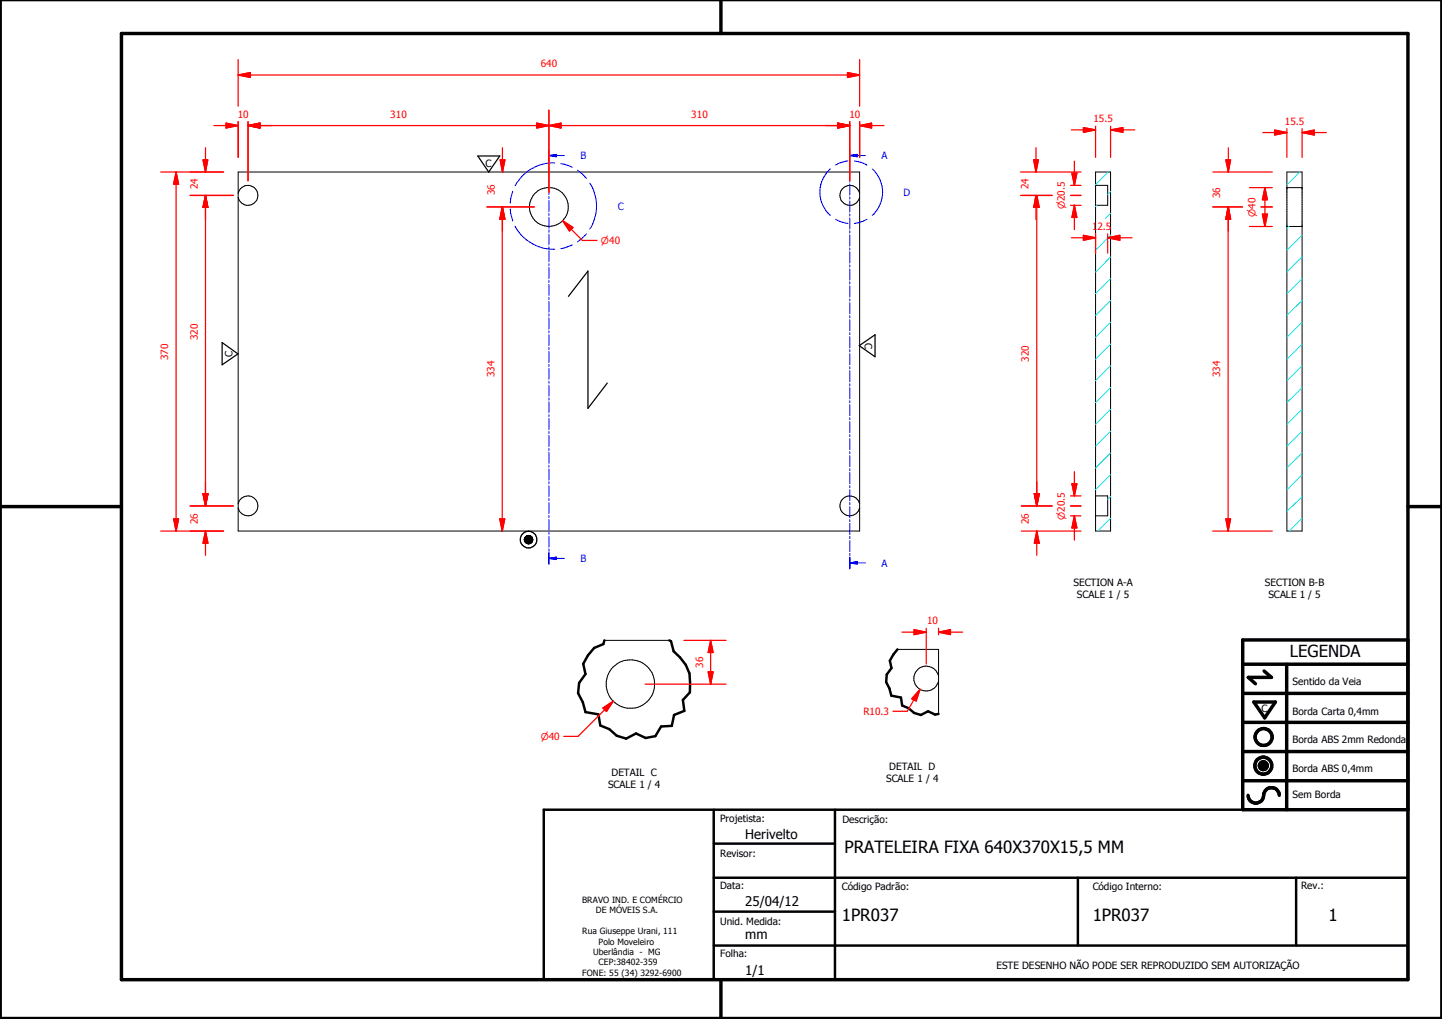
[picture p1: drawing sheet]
<svg xmlns="http://www.w3.org/2000/svg" width="297mm" height="210mm" viewBox="0 0 297 210" stroke-linecap="round" stroke-linejoin="round" font-family="sans-serif">
<g fill="none" stroke="#000" stroke-width=".21">
<path d="M49.1 35.4h128v74h-128zM49.1 39.8a2.06 2.06 0 0 1 3.1-1.3 2.06 2.06 0 0 1 0 3.4 2.06 2.06 0 0 1-3.1-1.2M177.1 39.8a2.06 2.06 0 0 0-3.2-1.3 2.06 2.06 0 0 0 0 3.4 2.06 2.06 0 0 0 3.2-1.2M225.7 38.2h2.5v4.1h-2.5M225.7 35.4h3.1v74h-3.1zM265.1 38.7h.1M265.1 38.7h3.1M265.1 35.4h3.1v74h-3.1zM268.2 38.7h.1M225.7 42.3h.1M265.1 46.7h3.1M49.1 103.8a2.06 2.06 0 0 1 3.1-1.3 2.06 2.06 0 0 1 0 3.4 2.06 2.06 0 0 1-3.1-1.3"/>
<path d="M108 111v.3zM108 111.1v.2zM108.1 110.9v.5zM108.1 110.9l-.1 .4zM108.1 110.8v.7zM108.2 110.7v.9zM108.2 110.7l-.1 .8zM108.2 110.6v1.1zM108.2 110.6v1zM108.3 110.5v1.3zM108.4 110.5v1.3zM108.5 110.4v1.5z"/>
<path d="M108.6 110.4v1.6zM108.7 110.3v1.7zM108.7 110.3l-.1 1.7zM108.8 110.3v1.7zM108.9 110.3v1.7zM108.9 110.3l-.1 1.7zM109 110.3l-.1 1.7zM109 110.3v1.7zM109.1 110.4l-.1 1.6zM109.1 110.4v1.6zM109.2 110.4l-.1 1.6zM109.2 110.4v1.5z"/>
<path d="M109.3 110.4l-.1 1.5zM109.3 110.4v1.5zM109.4 110.5l-.1 1.4zM109.4 110.5v1.3zM109.5 110.6l-.1 1.2zM109.5 110.6v1.1zM109.6 110.7l-.1 1zM109.6 110.7v.9zM109.6 110.8v.8zM109.6 110.8v.7zM109.7 110.9l-.1 .6zM109.7 110.9v.5z"/>
<path d="M109.7 111v.4zM109.7 111v.3zM109.7 111.1v.2zM177.1 103.8a2.06 2.06 0 0 0-3.2-1.3 2.06 2.06 0 0 0 0 3.4 2.06 2.06 0 0 0 3.2-1.3M225.7 102.2h2.5v4.1h-2.5M124.5 131.9h13.4M184.9 133.8h8.4v13.3M193.3 139.2a2.57 2.57 0 0 0-3.9-1.5 2.57 2.57 0 0 0 0 4.2 2.57 2.57 0 0 0 3.9-1.6M259.4 157.6l1.6 .1zM259.4 157.7l1.6 .1zM259.4 157.8l1.6 .1zM259.4 157.9h1.6v.1z"/>
<path d="M259.4 157.9l1.6 .1h-1.5zM259.4 157.6h1.6zM259.5 158h1.5zM259.5 158l1.4 .1zM259.5 157.5l1.5 .1zM259.5 158.1h1.4zM259.5 157.4l1.5 .1zM259.5 158.1l1.4 .1zM259.5 157.3l1.4 .1zM259.6 158.2h1.3zM259.6 158.2h1.2zM259.6 157.2l1.3 .1z"/>
<path d="M259.6 158.2l1.2 .1zM259.6 157.2h1.3zM259.7 158.3h1.1zM259.7 158.3l1 .1zM259.7 157.1l1.1 .1zM259.7 157.1h1.1zM259.8 158.4h.9zM259.8 158.4h.8zM259.8 157.1h1zM259.8 157.1h.9zM259.8 158.4l.8 .1zM259.8 157l.9 .1z"/>
<path d="M259.8 157h.8zM259.9 158.5h.7zM259.9 158.5h.6zM259.9 157h.7zM260 158.5h.5zM260 158.5h.4zM260 157h.6zM260.1 158.5h.3zM260.1 158.5h.2zM260.1 156.9l.4 .1zM260.1 156.9h.3zM260.1 156.9h.2z"/>
<circle cx="113.1" cy="42.6" r="4"/>
<circle cx="129.9" cy="140.9" r="5"/>
</g>
<path d="M124.5 131.9l-.2 .8-1.9 .8-1.3 1.5-1 1.7 .5 2.2-1.3 1.8-.2 2.1 1 1.9 .5 2 2.7 .5 .4 2.2 1.8 .8 1.5 1.4 2 .5 2-1 2 .9 2-.4 1.2-2 2.2-.1 .4-2.2 2.2-.9-.3-2.2 1.4-1.6 .1-1.9a7.7 7.7 0 0 0-3.4-6.5l-.6-2.1-.3-.2M184.9 133.8l-.9 1-.7 1.3 .3 1.5-.9 1.3-.2 1.6 .7 1.3 .4 1.5 2 .4 .2 1.6 1.4 .6 1.1 1 1.4 .4 1.5-.8 1.4 .7 .7-.1M112 166.8h178v35h-178zM147 173.8h25M147 166.8v35M172 166.8v35M147 194.8h143M147 180.8h143M147 187.8h25M222 180.8v14M267 180.8v14" fill="none" stroke="#000" stroke-width=".51"/>
<g fill="#000">
<path d="M108.1 110.9l-.1 .4zM108 111v.3zM108 111.1v.2zM108.1 110.9v.5zM108.2 110.7l-.1 .8zM108.1 110.8v.7zM108.2 110.7v.9zM108.2 110.6v1zM108.2 110.6v1.1zM108.3 110.5v1.3zM108.4 110.5v1.3zM108.5 110.4v1.5z"/>
<path d="M108.6 110.4v1.6zM108.7 110.3v1.7zM108.7 110.3l-.1 1.7zM108.8 110.3v1.7zM108.9 110.3v1.7zM108.9 110.3l-.1 1.7zM109 110.3l-.1 1.7zM109 110.3v1.7zM109.1 110.4l-.1 1.6zM109.1 110.4v1.6zM109.2 110.4l-.1 1.6zM109.2 110.4v1.5z"/>
<path d="M109.3 110.4l-.1 1.5zM109.3 110.4v1.5zM109.4 110.5l-.1 1.4zM109.4 110.5v1.3zM109.5 110.6l-.1 1.2zM109.5 110.6v1.1zM109.6 110.7l-.1 1zM109.6 110.7v.9zM109.6 110.8v.8zM109.6 110.8v.7zM109.7 110.9l-.1 .6zM109.7 110.9v.5z"/>
<path d="M109.7 111v.4zM109.7 111v.3zM109.7 111.1v.2zM259.4 157.6h1.6zM259.5 157.5l1.5 .1zM259.5 157.4l1.5 .1zM259.5 157.3l1.4 .1zM259.6 157.2l1.3 .1zM259.6 157.2h1.3zM259.7 157.1l1.1 .1zM259.7 157.1h1.1zM259.8 157.1h1z"/>
<path d="M259.8 157.1h.9zM259.8 157l.9 .1zM259.8 157h.8zM259.9 157h.7zM260 157h.6zM260.1 156.9l.4 .1zM260.1 156.9h.3zM260.1 156.9h.2zM260.1 158.5h.2zM260 158.5h.4zM260.1 158.5h.3zM259.9 158.5h.6z"/>
<path d="M260 158.5h.5zM259.8 158.4l.8 .1zM259.9 158.5h.7zM259.8 158.4h.8zM259.7 158.3l1 .1zM259.8 158.4h.9zM259.6 158.2l1.2 .1zM259.7 158.3h1.1zM259.6 158.2h1.2zM259.5 158.1l1.4 .1zM259.6 158.2h1.3zM259.5 158l1.4 .1z"/>
<path d="M259.5 158.1h1.4zM259.4 157.9l1.6 .1h-1.5zM259.5 158h1.5zM259.4 157.6l1.6 .1zM259.4 157.7l1.6 .1zM259.4 157.8l1.6 .1zM259.4 157.9h1.6v.1z"/>
</g>
<g fill="none" stroke="#000" stroke-width=".71">
<path d="M148.5 0v6.9M297 -.1v209.9h-297v-209.9M25 6.9h265v194.9h-265zM0 104.4h25M290 104.4h7M256 136.8h34M260.4 138.2l1.5 1.3h-4.8l1.5 1.3M265 136.8v30M290 131.8h-34v35h34M256 154.8h34M256 148.8h34M256 142.8h34"/>
<path d="M258.3 144.6h4.4l-2.2 3.3zM256 160.8h34M257.1 163.8a1.62 1.62 0 0 0 1.8 1.6 1.62 1.62 0 0 0 1.4-1.9 1.63 1.63 0 0 1 1.7-1.2 1.63 1.63 0 0 1 1.5 1.5M148.5 201.8v8"/>
<circle cx="260.2" cy="157.7" r="1.76"/>
<circle cx="260.2" cy="157.7" r=".82"/>
<circle cx="260.3" cy="151.8" r="1.76"/>
</g>
<g fill="none" stroke="#00f" stroke-width=".21">
<path d="M113.1 30.9v2.3M113.1 33.6v.4M113.1 34.4v2.2M113.1 37v.5M113.1 37.8v2.3M113.1 32h1.5M113.1 40.5v.4M113.1 41.3v2.3M113.1 43.9v.5M113.1 44.7v2.3M113.1 47.4v.4M113.1 48.2v2.3"/>
<path d="M113.1 50.8v.5M113.1 51.6v2.3M113.1 54.3v.5M113.1 55.1v2.3M113.1 57.7v.5M113.1 58.6v2.2M113.1 61.2v.5M113.1 62.1v2.2M113.1 64.6v.5M113.1 65.5v2.3M113.1 68.2v.4M113.1 69v2.2"/>
<path d="M113.1 71.6v.5M113.1 72.4v2.3M113.1 75.1v.4M113.1 75.9v2.2M113.1 78.5v.5M113.1 79.3v2.3M113.1 82v.4M113.1 82.8v2.2M113.1 85.4v.5M113.1 86.2v2.3M113.1 88.9v.4M113.1 89.7v2.2"/>
<path d="M113.1 92.3v.5M113.1 93.1v2.3M113.1 95.8v.4M113.1 96.6v2.3M113.1 99.2v.5M113.1 100.1v2.2M113.1 102.7v.5M113.1 103.5v2.3M113.1 106.2v.4M113.1 107v2.2M113.1 109.6v.5M113.1 110.4v2.3"/>
<path d="M113.1 113.1v.4M113.1 113.9v2.3"/>
</g>
<path d="M113.1 30.9v2.3M113.1 113.9v2.3" fill="none" stroke="#00f" stroke-width=".3"/>
<path d="M113.1 32l1.5-.2v.5z" fill="#00f"/>
<path d="M113.1 32l1.5-.2v.5zM114.6 32h1.7M113.1 115h1.5" fill="none" stroke="#00f" stroke-width=".21"/>
<path d="M113.1 115l1.5-.2v.5z" fill="#00f"/>
<g fill="none" stroke="#00f" stroke-width=".21">
<path d="M175 30.9v2.3M175 33.6v.4M175 34.4v2.3M175 37.1v.4M175 37.9v2.3M175 32h1.6M175 40.6v.4M175 41.4v2.3M175 44.1v.4M175 44.9v2.3M175 47.5v.5M175 48.4v2.3"/>
<path d="M175 51.1v.4M175 51.9v2.3M175 54.6v.4M175 55.4v2.3M175 58v.5M175 58.9v2.3M175 61.6v.4M175 62.4v2.2M175 65v.5M175 65.9v2.3M175 68.5v.5M175 69.3v2.4"/>
<path d="M175 72v.5M175 72.9v2.2M175 75.5v.5M175 76.4v2.3M175 79v.5M175 79.8v2.4M175 82.5v.5M175 83.4v2.2M175 86v.5M175 86.9v2.3M175 89.5v.5M175 90.3v2.3"/>
<path d="M175 93v.5M175 93.9v2.2M175 96.5v.5M175 97.3v2.4M113.1 115l1.5-.2v.5zM114.6 115h1.7M175 100v.5M175 100.8v2.4M175 103.5v.5M175 104.4v2.2M175 107v.4M175 107.8v2.3"/>
<path d="M175 110.5v.5M175 111.3v2.3M175 114v.4M175 114.8v2.3"/>
</g>
<g fill="none" stroke="#0ff" stroke-width=".21">
<path d="M267.8 35.4l-2.7 2.7M265.5 46.7l-.4 .3M268.2 57.4l-3.1 3.1M268.2 52.9l-3.1 3.1M268.2 48.4l-3.1 3.1M268.2 79.8l-3.1 3.1M268.2 75.4l-3.1 3M268.2 70.9l-3.1 3.1M268.2 66.4l-3.1 3.1M268.2 61.9l-3.1 3.1M268.2 97.8l-3.1 3.1M268.2 93.3l-3.1 3.1"/>
<path d="M268.2 88.8l-3.1 3.1M268.2 84.3l-3.1 3.1M268.2 106.8l-2.6 2.6M268.2 102.3l-3.1 3.1"/>
</g>
<path d="M175 30.9v2.3M175 114.8v2.3" fill="none" stroke="#00f" stroke-width=".3"/>
<path d="M175 32l1.6-.2v.5z" fill="#00f"/>
<path d="M175 32l1.6-.2v.5zM176.6 32h1.7M175 116h1.6" fill="none" stroke="#00f" stroke-width=".21"/>
<path d="M175 116l1.6-.3v.5z" fill="#00f"/>
<g fill="none" stroke="#00f" stroke-width=".21">
<path d="M105.6 39.4l-.5 2.4M114.3 33.6a8.8 8.8 0 0 0-8.2 4.7M115.5 33.7l2.4 .8M119 35.1l1.8 1.6M121.5 37.7a8.7 8.7 0 0 1 0 9.5M171 34.8a6.4 6.4 0 0 0 0 9.6M174.7 33.1l-1.6 .4-1 .5M176 33.1l1.3 .3 1.3 .6M179.7 34.8a6.4 6.4 0 0 1 0 9.6M105.1 43.1l.5 2.4M106.1 46.6a9.1 9.1 0 0 0 8.2 4.8M117.9 50.5l-2.4 .7"/>
<path d="M120.8 48.2l-1.8 1.6M172.1 45.2l1 .4 1.6 .4M178.6 45.2l-1.3 .5-1.3 .3M175 116l1.6-.3v.5zM176.6 116h1.7"/>
</g>
<g fill="none" stroke="#0ff" stroke-width=".21">
<path d="M228.3 35.4l-2.6 2.7M228.8 39.5l-.6 .5M226 42.3l-.3 .2M228.8 57.4l-3.1 3.1M228.8 52.9l-3.1 3.1M228.8 48.4l-3.1 3.1M228.8 43.9l-1.1 1.1M228.8 79.8l-3.1 3.1M228.8 75.4l-3.1 3M228.8 70.9l-3.1 3.1M228.8 66.4l-3.1 3.1M228.8 61.9l-3.1 3.1"/>
<path d="M228.8 97.8l-3.1 3.1M228.8 93.3l-3.1 3.1M228.8 88.8l-3.1 3.1M228.8 84.3l-3.1 3.1M228.8 106.8l-2.7 2.6M228.8 102.3l-.6 .6"/>
</g>
<path d="M49.1 15.5h2.5" fill="none" stroke="#f00" stroke-width=".25"/>
<path d="M49.1 15.5l2.5-.6v1.1z" fill="#f00"/>
<path d="M49.1 15.5l2.5-.6v1.1zM174.6 15.5h2.5" fill="none" stroke="#f00" stroke-width=".25"/>
<path d="M174.6 14.9l2.5 .6-2.5 .5z" fill="#f00"/>
<path d="M49.1 12.3v9.6M51.6 15.5h123M174.6 14.9l2.5 .6-2.5 .5zM177.1 12.3v9.6M46.6 25.9h2.5M49.1 25.1v7.3M177.1 25.1v7.3" fill="none" stroke="#f00" stroke-width=".25"/>
<path d="M46.6 25.4l2.5 .5-2.5 .5z" fill="#f00"/>
<path d="M46.6 25.4l2.5 .5-2.5 .5zM51.1 25.9h2.4" fill="none" stroke="#f00" stroke-width=".25"/>
<path d="M51.1 25.9l2.4-.5v1z" fill="#f00"/>
<path d="M44.1 25.9h2.5M49.1 25.1v7.3M51.1 25.9l2.4-.5v1zM51.1 25.9h4.9M51.1 25.1v12.2" fill="none" stroke="#f00" stroke-width=".25"/>
<path d="M51.1 25.9l2.4-.5v1z" fill="#f00"/>
<path d="M51.1 25.9l2.4-.5v1zM110.6 25.9h2.5" fill="none" stroke="#f00" stroke-width=".25"/>
<path d="M110.6 25.4l2.5 .5-2.5 .5z" fill="#f00"/>
<path d="M51.1 25.1v12.2M53.5 25.9h57.1M110.6 25.4l2.5 .5-2.5 .5zM113.1 25.9h2.5M113.1 22.7v16.9" fill="none" stroke="#f00" stroke-width=".25"/>
<path d="M113.1 25.9l2.5-.5v1z" fill="#f00"/>
<path d="M113.1 25.9l2.5-.5v1zM172.5 25.9h2.5" fill="none" stroke="#f00" stroke-width=".25"/>
<path d="M172.5 25.4l2.5 .5-2.5 .5z" fill="#f00"/>
<path d="M113.1 22.7v16.9M115.6 25.9h59.4M172.5 25.4l2.5 .5-2.5 .5zM175 25.1v12.2" fill="none" stroke="#f00" stroke-width=".25"/>
<path d="M172.5 25.4l2.5 .5-2.5 .5z" fill="#f00"/>
<path d="M172.5 25.4l2.5 .5-2.5 .5zM177.1 25.9h2.4" fill="none" stroke="#f00" stroke-width=".25"/>
<path d="M177.1 25.9l2.4-.5v1z" fill="#f00"/>
<path d="M42.3 32.9v2.5M170 25.9h2.5M175 25.1v12.2M177.1 25.9l2.4-.5v1zM177.1 25.1v7.3M179.5 25.9h2.6" fill="none" stroke="#f00" stroke-width=".25"/>
<path d="M41.8 32.9h1l-.5 2.5z" fill="#f00"/>
<path d="M41.8 32.9h1l-.5 2.5zM42.3 40.3v2.4" fill="none" stroke="#f00" stroke-width=".25"/>
<path d="M42.3 40.3l.5 2.4h-1z" fill="#f00"/>
<path d="M39.2 35.4h6.9M42.3 30.4v2.5M39.2 40.3h8.9M42.3 40.3l.5 2.4h-1zM42.3 40.3v5" fill="none" stroke="#f00" stroke-width=".25"/>
<path d="M42.3 40.3l.5 2.4h-1z" fill="#f00"/>
<path d="M42.3 40.3l.5 2.4h-1zM42.3 101.7v2.5" fill="none" stroke="#f00" stroke-width=".25"/>
<path d="M41.8 101.7h1l-.5 2.5z" fill="#f00"/>
<path d="M39.2 40.3h8.9M42.3 42.7v59M39.2 104.2h8.9M41.8 101.7h1l-.5 2.5zM42.3 109.4v2.5" fill="none" stroke="#f00" stroke-width=".25"/>
<path d="M42.3 109.4l.5 2.5h-1z" fill="#f00"/>
<path d="M42.3 109.4l.5 2.5h-1zM42.3 101.7v2.5" fill="none" stroke="#f00" stroke-width=".25"/>
<path d="M41.8 101.7h1l-.5 2.5z" fill="#f00"/>
<path d="M42.3 99.2v2.5M36.3 106.9v2.5M39.2 109.4h6.9M39.2 104.2h8.9M41.8 101.7h1l-.5 2.5zM42.3 111.9v2.5" fill="none" stroke="#f00" stroke-width=".25"/>
<path d="M35.8 106.9h1l-.5 2.5z" fill="#f00"/>
<path d="M36.3 35.4v2.5M35.8 106.9h1l-.5 2.5z" fill="none" stroke="#f00" stroke-width=".25"/>
<path d="M36.3 35.4l.5 2.5h-1z" fill="#f00"/>
<path d="M33.1 35.4h13M36.3 35.4l.5 2.5h-1zM36.3 37.9v69M103.5 32.9v2.5M33.1 109.4h13" fill="none" stroke="#f00" stroke-width=".25"/>
<path d="M103 32.9h1l-.5 2.5z" fill="#f00"/>
<path d="M103 32.9h1l-.5 2.5zM103.5 42.6v2.5" fill="none" stroke="#f00" stroke-width=".25"/>
<path d="M103.5 42.6l.5 2.5h-1z" fill="#f00"/>
<path d="M103.5 30.4v2.5M100.3 42.6h9.8M103.5 42.6v2.5M103.5 42.6l.5 2.5h-1zM103.5 45.1v2.5" fill="none" stroke="#f00" stroke-width=".25"/>
<path d="M103.5 42.6l.5 2.5h-1z" fill="#f00"/>
<path d="M103.5 42.6l.5 2.5h-1zM103.5 106.9v2.5" fill="none" stroke="#f00" stroke-width=".25"/>
<path d="M103 106.9h1l-.5 2.5z" fill="#f00"/>
<path d="M228.8 26.8h2.5M100.3 42.6h9.8M103.5 45.1v61.8M103 106.9h1l-.5 2.5z" fill="none" stroke="#f00" stroke-width=".25"/>
<path d="M228.8 26.8l2.5-.5v1z" fill="#f00"/>
<path d="M223.2 26.8h2.5M228.8 26.8l2.5-.5v1z" fill="none" stroke="#f00" stroke-width=".25"/>
<path d="M223.2 26.3l2.5 .5-2.5 .5z" fill="#f00"/>
<path d="M213.4 32.9v2.5M220.7 26.8h2.5M223.2 26.3l2.5 .5-2.5 .5zM225.7 26v6.4M228.8 26v6.4M231.3 26.8h2.5" fill="none" stroke="#f00" stroke-width=".25"/>
<path d="M212.9 32.9h1l-.5 2.5z" fill="#f00"/>
<path d="M212.9 32.9h1l-.5 2.5zM213.4 40.3v2.4" fill="none" stroke="#f00" stroke-width=".25"/>
<path d="M213.4 40.3l.5 2.4h-1z" fill="#f00"/>
<path d="M210.2 35.4h12.5M213.4 30.4v2.5M210.2 40.3h6.5M213.4 40.3l.5 2.4h-1zM213.4 42.7v2.6M213.6 40.3v2.4M220.5 40.3h2.2" fill="none" stroke="#f00" stroke-width=".25"/>
<path d="M213.6 40.3l.5 2.4h-1z" fill="#f00"/>
<path d="M213.6 40.3l.5 2.4h-1zM213.6 101.7v2.5" fill="none" stroke="#f00" stroke-width=".25"/>
<path d="M213.1 101.7h1l-.5 2.5z" fill="#f00"/>
<path d="M210.4 40.3h6.3M213.6 42.7v59M220.5 40.3h2.2M210.4 104.2h6.3M213.1 101.7h1l-.5 2.5zM213.6 109.4v2.5M220.5 104.2h2.2" fill="none" stroke="#f00" stroke-width=".25"/>
<path d="M213.6 109.4l.5 2.5h-1z" fill="#f00"/>
<path d="M213.6 109.4l.5 2.5h-1zM213.6 101.7v2.5" fill="none" stroke="#f00" stroke-width=".25"/>
<path d="M213.1 101.7h1l-.5 2.5z" fill="#f00"/>
<path d="M221.3 35.7v2.5M213.6 99.2v2.5M210.4 109.4h12.3M210.4 104.2h6.3M213.1 101.7h1l-.5 2.5zM213.6 111.9v2.5M220.5 104.2h2.2" fill="none" stroke="#f00" stroke-width=".25"/>
<path d="M220.8 35.7h1l-.5 2.5z" fill="#f00"/>
<path d="M220.8 35.7h1l-.5 2.5zM221.3 42.3v2.5" fill="none" stroke="#f00" stroke-width=".25"/>
<path d="M221.3 42.3l.5 2.5h-1z" fill="#f00"/>
<path d="M220.5 38.2h2.2M221.3 33.2v2.5M220.5 42.3h2.2M221.3 42.3l.5 2.5h-1zM221.3 44.8v2.5M228.2 49h2.5" fill="none" stroke="#f00" stroke-width=".25"/>
<path d="M228.2 49l2.5-.5v1z" fill="#f00"/>
<path d="M223.2 49h2.5M228.2 49l2.5-.5v1z" fill="none" stroke="#f00" stroke-width=".25"/>
<path d="M223.2 48.5l2.5 .5-2.5 .5z" fill="#f00"/>
<path d="M220.7 49h2.5M223.2 48.5l2.5 .5-2.5 .5zM225.7 48.2v4M228.2 48.2v4M230.7 49h2.5M221.3 99.7v2.5" fill="none" stroke="#f00" stroke-width=".25"/>
<path d="M220.8 99.7h1l-.5 2.5z" fill="#f00"/>
<path d="M220.8 99.7h1l-.5 2.5zM221.3 106.3v2.5" fill="none" stroke="#f00" stroke-width=".25"/>
<path d="M221.3 106.3l.5 2.5h-1z" fill="#f00"/>
<path d="M268.2 27.3h2.5M221.3 97.2v2.5M220.5 102.2h2.2M220.5 106.3h2.2M221.3 106.3l.5 2.5h-1zM221.3 108.8v2.5" fill="none" stroke="#f00" stroke-width=".25"/>
<path d="M268.2 27.3l2.5-.5v1z" fill="#f00"/>
<path d="M262.6 27.3h2.5M268.2 27.3l2.5-.5v1z" fill="none" stroke="#f00" stroke-width=".25"/>
<path d="M262.6 26.8l2.5 .5-2.5 .5z" fill="#f00"/>
<path d="M253 32.9v2.5M260.1 27.3h2.5M262.6 26.8l2.5 .5-2.5 .5zM265.1 26.5v5.9M268.2 26.5v5.9M270.7 27.3h2.5" fill="none" stroke="#f00" stroke-width=".25"/>
<path d="M252.5 32.9h1l-.5 2.5z" fill="#f00"/>
<path d="M252.5 32.9h1l-.5 2.5zM253 42.6v2.5" fill="none" stroke="#f00" stroke-width=".25"/>
<path d="M253 42.6l.5 2.5h-1z" fill="#f00"/>
<path d="M249.8 35.4h12.3M253 30.4v2.5M249.8 42.6h6.1M253 42.6v2.5M253 42.6l.5 2.5h-1zM253 45.1v2.5M259.8 42.6h2.3" fill="none" stroke="#f00" stroke-width=".25"/>
<path d="M253 42.6l.5 2.5h-1z" fill="#f00"/>
<path d="M253 42.6l.5 2.5h-1zM253 106.9v2.5" fill="none" stroke="#f00" stroke-width=".25"/>
<path d="M252.5 106.9h1l-.5 2.5z" fill="#f00"/>
<path d="M260.6 38.7v2.4M249.8 42.6h6.1M253 45.1v61.8M259.8 42.6h2.3M249.8 109.4h12.3M252.5 106.9h1l-.5 2.5z" fill="none" stroke="#f00" stroke-width=".25"/>
<path d="M260.6 38.7l.5 2.4h-1z" fill="#f00"/>
<path d="M260.6 38.7l.5 2.4h-1zM260.6 44.1v2.6" fill="none" stroke="#f00" stroke-width=".25"/>
<path d="M260.1 44.1h1l-.5 2.6z" fill="#f00"/>
<path d="M257.4 38.7h4.7M115.9 45.5l1.7 1.7M257.4 46.7h4.7M260.1 44.1h1l-.5 2.6zM260.6 41.1v3" fill="none" stroke="#f00" stroke-width=".25"/>
<path d="M115.9 45.5l2.1 1.4-.7 .7z" fill="#f00"/>
<path d="M115.9 45.5l2.1 1.4-.7 .7zM117.6 47.2l2.4 2.3h3M126.3 144.4l-1.8 1.8" fill="none" stroke="#f00" stroke-width=".25"/>
<path d="M124.2 145.8l2.1-1.4-1.4 2.2z" fill="#f00"/>
<path d="M146.4 138.4v2.5M124.2 145.8l2.1-1.4-1.4 2.2zM124.5 146.2l-5.4 5.5h-3" fill="none" stroke="#f00" stroke-width=".25"/>
<path d="M145.9 138.4h1l-.5 2.5z" fill="#f00"/>
<path d="M145.9 138.4h1l-.5 2.5zM146.4 131.9v2.5" fill="none" stroke="#f00" stroke-width=".25"/>
<path d="M146.4 131.9l.5 2.5h-1z" fill="#f00"/>
<path d="M140.9 131.9h8.7M146.4 131.9l.5 2.5h-1zM146.4 134.4v4M193.3 130.2h2.5M132.9 140.9h16.7" fill="none" stroke="#f00" stroke-width=".25"/>
<path d="M193.3 130.2l2.5-.5v1z" fill="#f00"/>
<path d="M188.3 130.2h2.5M193.3 130.2l2.5-.5v1z" fill="none" stroke="#f00" stroke-width=".25"/>
<path d="M188.3 129.7l2.5 .5-2.5 .5z" fill="#f00"/>
<path d="M185.8 130.2h2.5M188.3 129.7l2.5 .5-2.5 .5zM190.8 129.4v7.4M193.3 129.4v1.4M195.8 130.2h2.5M189.5 142l-1.2 2.1" fill="none" stroke="#f00" stroke-width=".25"/>
<path d="M189.5 142l-.8 2.4-.9-.5z" fill="#f00"/>
<path d="M188.3 144.1l-1.4 2.4h-3M189.5 142l-.8 2.4-.9-.5z" fill="none" stroke="#f00" stroke-width=".25"/>
<g fill="none" stroke="#000" stroke-width=".25">
<path d="M98.4 32.1h4.6l-2.3 3.3zM45.8 70.6l3.2 2.3-3.2 2.2zM117.1 61l4-5.2v28.3l4-5.2M177 71.2l3.3-2.2v4.5z"/>
<circle cx="108.9" cy="111.2" r=".84"/>
<circle cx="108.9" cy="111.2" r="1.73"/>
</g>
<g font-size="3.5">
<text x="173.9" y="175.7">PRATELEIRA FIXA 640X370X15,5 MM</text>
<text x="173.4" y="189.7">1PR037</text>
<text x="225.1" y="189.7">1PR037</text>
<text x="273.6" y="189.7">1</text>
</g>
<text font-size="3.4" x="265.7" y="135.4">LEGENDA</text>
<g font-size="2.7">
<text x="153.5" y="172.8">Herivelto</text>
<text x="153.5" y="186.6">25/04/12</text>
<text x="153.5" y="193.4">mm</text>
<text x="153.5" y="200.8">1/1</text>
</g>
<g font-size="2.1" fill="#f00">
<text x="111.4" y="13.8">640</text>
<text x="49" y="24.3">10</text>
<text x="80.4" y="24.3">310</text>
<text x="142.4" y="24.3">310</text>
<text x="175" y="24.3">10</text>
<text x="225.3" y="25.2">15.5</text>
<text x="264.7" y="25.7">15.5</text>
<text x="40.7" y="39" transform="rotate(-90 40.7 39)">24</text>
<text x="101.9" y="40.2" transform="rotate(-90 101.9 40.2)">36</text>
<text x="211.8" y="39" transform="rotate(-90 211.8 39)">24</text>
<text x="251.4" y="40.8" transform="rotate(-90 251.4 40.8)">36</text>
<text x="225" y="47.4">12.5</text>
<text x="40.7" y="70.1" transform="rotate(-90 40.7 70.1)">320</text>
<text x="34.7" y="74.2" transform="rotate(-90 34.7 74.2)">370</text>
<text x="101.9" y="77.7" transform="rotate(-90 101.9 77.7)">334</text>
<text x="212" y="74.5" transform="rotate(-90 212 74.5)">320</text>
<text x="251.4" y="77.7" transform="rotate(-90 251.4 77.7)">334</text>
<text x="40.7" y="107.9" transform="rotate(-90 40.7 107.9)">26</text>
<text x="212" y="107.9" transform="rotate(-90 212 107.9)">26</text>
<text x="191" y="128.6">10</text>
<text x="144.8" y="137.5" transform="rotate(-90 144.8 137.5)">36</text>
<text x="177.8" y="147.3">R10.3</text>
</g>
<g font-size="2.1">
<text x="100" y="34.3">C</text>
<text x="178.1" y="70.6" transform="rotate(90 178.1 70.6)">C</text>
<text x="47.9" y="73.6" transform="rotate(-90 47.9 73.6)">C</text>
<text x="221.1" y="120.7">SECTION A-A</text>
<text x="221.8" y="123.1">SCALE 1 / 5</text>
<text x="260.6" y="120.7">SECTION B-B</text>
<text x="261.3" y="123.1">SCALE 1 / 5</text>
<text x="266.3" y="141.1">Sentido da Veia</text>
<text x="259.8" y="146.7">C</text>
<text x="266.3" y="147.2">Borda Carta 0,4mm</text>
<text x="266.3" y="153.1">Borda ABS 2mm Redonda</text>
<text x="126" y="159.8">DETAIL C</text>
<text x="182.5" y="161">SCALE 1 / 4</text>
<text x="183.2" y="158.5">DETAIL D</text>
<text x="266.3" y="159">Borda ABS 0,4mm</text>
<text x="125.3" y="162.2">SCALE 1 / 4</text>
<text x="266.3" y="164.4">Sem Borda</text>
<text x="148.4" y="169.3">Projetista:</text>
<text x="173.5" y="169.5">Descrição:</text>
<text x="148.4" y="176.6">Revisor:</text>
<text x="148.4" y="183.2">Data:</text>
<text x="173.4" y="183.3">Código Padrão:</text>
<text x="225.1" y="183.3">Código Interno:</text>
<text x="268" y="183.2">Rev.:</text>
<text x="148.4" y="190.5">Unid. Medida:</text>
<text x="148.4" y="197.2">Folha:</text>
<text x="205.3" y="199.5">ESTE DESENHO NÃO PODE SER REPRODUZIDO SEM AUTORIZAÇÃO</text>
</g>
<g font-size="2.1" fill="#00f">
<text x="119.6" y="32.8">B</text>
<text x="181.6" y="32.8">A</text>
<text x="186.1" y="40.3">D</text>
<text x="127.3" y="43.2">C</text>
<text x="119.6" y="115.8">B</text>
<text x="181.6" y="116.7">A</text>
</g>
<g font-size="1.9" fill="#f00">
<text x="219.4" y="43.1" transform="rotate(-90 219.4 43.1)">⌀20.5</text>
<text x="258.6" y="44.6" transform="rotate(-90 258.6 44.6)">⌀40</text>
<text x="123.8" y="50.3">⌀40</text>
<text x="219.4" y="107.1" transform="rotate(-90 219.4 107.1)">⌀20.5</text>
<text x="111.4" y="152.4">⌀40</text>
</g>
<g font-size="1.8">
<text x="119.9" y="186">BRAVO IND. E COMÉRCIO</text>
<text x="122.7" y="188.1">DE MÓVEIS S.A.</text>
<text x="119.9" y="192.4">Rua Giuseppe Urani, 111</text>
<text x="122.2" y="196.7">Uberlândia - MG</text>
<text x="123.3" y="194.6">Polo Moveleiro</text>
<text x="119.9" y="201">FONE: 55 (34) 3292-6900</text>
<text x="123.3" y="198.8">CEP:38402-359</text>
</g>
</svg>
